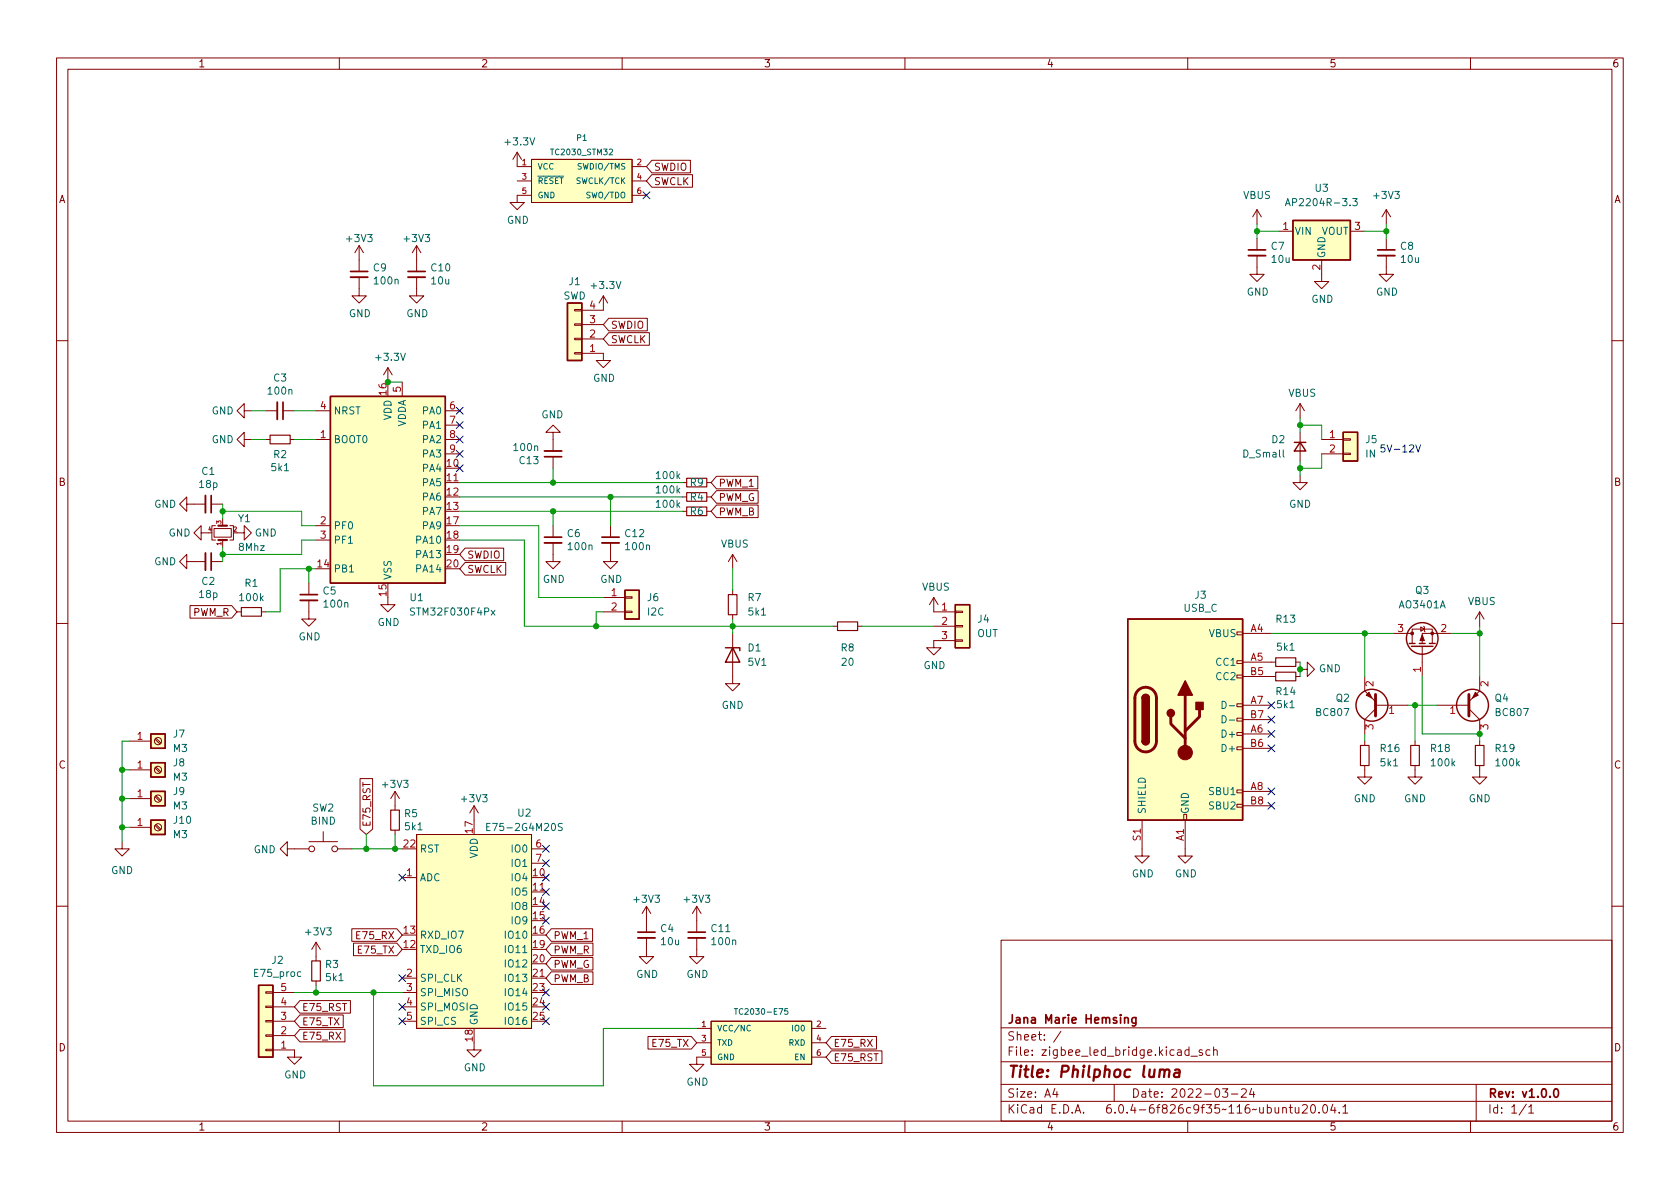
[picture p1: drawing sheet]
<svg xmlns="http://www.w3.org/2000/svg" width="297mm" height="210mm" viewBox="0 0 297 210" stroke-linecap="round" stroke-linejoin="round" font-family="sans-serif">
<g fill="none" stroke="#840000" stroke-width=".18">
<path d="M10 10.2h277v190.1h-277zM12 12.2h273v186.1h-273zM60 10.2v2M110 10.2v2M160 10.2v2M210 10.2v2M260 10.2v2M91.4 26.9v2.6h2.6M91.4 32h2.6M91.4 26.9l-.7 1.3M91.4 26.9l.8 1.3M94 28.2h17.8v7.6h-17.8z"/>
<path d="M94 34.5h-2.6v1.3h1.3l-1.3 1.3-1.2-1.3h1.2M111.8 29.5h2.5M111.8 32h2.5M111.8 34.5h2.5M115.3 30.9h7.1v2.2h-7.1l-1-1.1zM115.3 28.3h6.8v2.3h-6.8l-1-1.1zM222.2 37.1v2.5M222.2 37.1l-.7 1.2M222.2 37.1l.8 1.2M245.1 37.1l-.8 1.2M245.1 37.1v2.5M245.1 37.1l.8 1.2"/>
<path d="M63.5 49v3.3h1.3l-1.3 1.3-1.3-1.3h1.3M63.5 43.4l-.8 1.3M63.5 43.4v4.6M63.5 43.4l.8 1.3M73.7 49v3.3h1.2l-1.2 1.3-1.3-1.3h1.3M73.7 43.4l-.8 1.3M73.7 43.4v4.6M73.7 43.4l.7 1.3M101.6 54.7h1.3v.3h-1.3zM101.6 57.3h1.3v.2h-1.3zM101.6 59.8h1.3v.3h-1.3zM102.9 59.9h3.8"/>
<path d="M102.9 57.4h3.8M106.7 52.3v2.6h-3.8M106.7 52.3l-.8 1.3M106.7 52.3l.7 1.3M107.6 56.3h6.9v2.2h-6.9l-.9-1.1zM107.6 58.8h7.2v2.2h-7.2l-.9-1.1zM222.2 45.2v3.3h1.3l-1.3 1.3-1.2-1.3h1.2M222.2 42.2v2M226.1 40.9h2.5M233.7 46v3.8h1.2l-1.2 1.2-1.3-1.2h1.3M238.8 40.9h2.5M245.1 45.2v3.3h1.3l-1.3 1.3-1.3-1.3h1.3"/>
<path d="M245.1 42.2v2M10 60.2h2M43.2 72.6v-1.2l-1.3 1.2 1.3 1.3v-1.3h1.2M43.2 77.7v-1.3l-1.3 1.3 1.3 1.3v-1.3h1.2M47 77.7h.8M47 72.6h2M50 72.6h2.1M51.3 77.7h.8M55.9 77.7h2.5M55.9 72.6h2.5M68.6 65l-.8 1.3M68.6 65v2.6"/>
<path d="M68.6 65l.7 1.3M71.1 67.6v2.5M78.7 77.7h2.6M78.7 72.6h2.6M78.7 75.2h2.6M97.8 76.4h1.3l-1.3-1.2-1.3 1.2h1.3v3.4M101.6 62.4h1.3v.2h-1.3zM102.9 62.5h3.8v1.2h1.2l-1.2 1.3-1.3-1.3h1.3M229.9 71.4l-.8 1.2M229.9 71.4v2.5M229.9 76.4v5.1M229.9 71.4l.7 1.2"/>
<path d="M233.7 77.7h3.8M237.5 77.6h1.3v.2h-1.3zM285 60.2h2M33 89.1v-1.2l-1.3 1.2 1.3 1.3v-1.3h3.3M33 99.3v-1.3l-1.3 1.3 1.3 1.3v-1.3h3.3M35.6 94.2v-1.2l-1.3 1.2 1.3 1.3v-1.3h1.2M37.3 99.3h2.1M37.3 89.1h2.1M37.8 93.5h3.1v1.5h-3.1zM38.1 93h-.6v2.5h.6M39.4 91.7v1.3M39.4 95.5v1.3"/>
<path d="M40.6 93h.7v2.5h-.7M41.9 94.2h1.3v-1.2l1.2 1.2-1.2 1.3v-1.3M55.9 93h2.5M55.9 95.5h2.5M78.7 85.3h2.6M78.7 80.3h2.6M82.2 96.9h6.9v2.2h-6.9l-.9-1.1zM82.2 99.5h7.2v2.2h-7.2l-.9-1.1zM97.8 96v3.3h1.3l-1.3 1.3-1.3-1.3h1.3M97.8 80.8v2M97.8 93v2M107.9 96v3.3h1.3l-1.3 1.3-1.2-1.3h1.2"/>
<path d="M107.9 93v2M120.6 85.3h.8M120.6 90.4h.8M120.6 87.9h.8M125 85.3h.7M125 90.4h.7M125 87.9h.7M126.7 84.2h7.3v2.2h-7.3l-1-1.1zM126.7 86.8h7.3v2.2h-7.3l-1-1.1zM126.7 89.3h7.3v2.2h-7.3l-1-1.1zM129.5 98v2.6M129.5 98l-.7 1.3"/>
<path d="M129.5 98l.8 1.3M229.9 84.1v1.2h1.2l-1.2 1.3-1.3-1.3h1.3M233.7 80.3h3.8M237.5 80.1h1.3v.3h-1.3zM10 110.2h2M33.6 107.1h7.4l.9 1.1-.9 1.1h-7.4zM41.9 108.2h.8M46.2 108.2h.8M54.6 106.2v3.3h1.3l-1.3 1.2-1.3-1.2h1.3M54.6 103.1v2.1M68.6 105.7v1.2h1.2l-1.2 1.3-1.3-1.3h1.3M106.7 108.2h3.8"/>
<path d="M106.7 105.7h3.8M110.5 108.1h1.3v.2h-1.3zM110.5 105.5h1.3v.3h-1.3zM129.5 112v8.9h1.3l-1.3 1.3-1.2-1.3h1.2M129.5 104.4v.8M129.5 108.7v.8M147.3 110.7h.8M151.6 110.7h.8M165.1 105.7v2.5h3.8M165.1 110.7h3.8M165.1 105.7l-.8 1.2M165.1 105.7l.8 1.2"/>
<path d="M168.9 113.2h1.3v.2h-1.3zM168.9 110.6h1.3v.3h-1.3zM168.9 108.1h1.3v.2h-1.3zM168.9 113.3h-3.8v1.2h1.3l-1.3 1.3-1.3-1.3h1.3M218.7 119.4h1v.5h-1zM218.7 116.8h1v.5h-1zM218.7 111.8h1v.5h-1zM219.7 119.6h5.9M219.7 112h5.1M219.7 117.1h5.9M229.1 119.6h.8M229.1 117.1h.8"/>
<path d="M229.9 118.4h1.2v-1.3l1.3 1.3-1.3 1.2v-1.2M241.3 119.6v2.6l1.9 1.9M246.4 112h3.3M249.7 113.8v-2.6h3.5v2.6M251.2 110.9l.6 .3-.6 .4zM251.5 114.3v5.3M251.7 110.7l.1 .2v.7l.2 .2M256.5 112h-5v1.8M261.6 119.6v2.6l-1.9 1.9M261.6 108.2v2.5M261.6 108.2l-.7 1.3M261.6 108.2l.8 1.3"/>
<path d="M285 110.2h2M22.9 131.1h3.8M22.9 136.1h3.8M27.4 130.7l.9 .9M27.4 135.8l.9 .8M27.6 130.6l.8 .8M27.6 135.6l.8 .9M63.7 137.7h2.2v8.9l-1.1 1-1.1-1zM69.8 139.9v3.4M69.8 139.9l-.7 1.3M69.8 139.9l.8 1.3M218.7 139.7h1v.5h-1z"/>
<path d="M218.7 132.1h1v.5h-1zM218.7 129.5h1v.5h-1zM218.7 127h1v.5h-1zM218.7 124.5h1v.5h-1zM219.7 124.7h5.1M219.7 129.8h5.1M219.7 139.9h5.1M219.7 132.3h5.1M219.7 127.2h5.1M241.3 135.4v2h1.3l-1.3 1.3-1.3-1.3h1.3M241.3 131.1v.7M243.2 124.7h5.7"/>
<path d="M243.2 125.3l-1.9 1.9v2.6M250.2 135.4v2h1.3l-1.3 1.3-1.3-1.3h1.3M250.2 131.1v.7M254 124.7h5.7M259.7 125.3l1.9 1.9v2.6M261.6 135.4v2h1.3l-1.3 1.3-1.3-1.3h1.3M261.6 131.1v.7M21.6 148.8v1.3h1.3l-1.3 1.3-1.3-1.3h1.3M22.9 146.3h3.8M22.9 141.2h3.8M27.4 146l.9 .8M27.4 140.9l.9 .8"/>
<path d="M27.6 145.8l.8 .8M27.6 140.7l.8 .8M50.8 150.1v-1.3l-1.3 1.3 1.3 1.3v-1.3h3.8M54.6 148.8h5.1M57.1 147.1v1.7M59.7 150.1h2.5M69.8 146.8v.8M71.1 155.2h2.6M73.7 147.6h20.3v34.3h-20.3zM83.8 142.5l-.7 1.3M83.8 142.5v2.5M83.8 142.5l.8 1.3"/>
<path d="M94 157.7h2.5M94 150.1h2.5M94 152.6h2.5M201.9 145v6.4h1.3l-1.3 1.2-1.2-1.2h1.2M209.3 144h.5v1h-.5zM209.5 145v6.4h1.3l-1.3 1.2-1.2-1.2h1.2M218.7 142.2h1v.5h-1zM219.7 142.5h5.1M10 160.2h2M47 175.4h1.3v.2h-1.3zM47 177.9h1.3v.3h-1.3zM48.3 175.5h3.8"/>
<path d="M48.3 178h3.8M53 179.5h7.7v2.2h-7.7l-.9-1.1zM53 176.9h9v2.3h-9l-.9-1.2zM55.9 166.6v3.3M55.9 173.5v.7M55.9 166.6l-.8 1.3M55.9 166.6l.7 1.3M62.2 164.2h8l.9 1.1-.9 1.2h-8zM62.5 166.8h7.7l.9 1.1-.9 1.1h-7.7zM71.1 173h2.6M71.1 175.5h2.6M71.1 178h2.6"/>
<path d="M94 173h2.5M97.5 169.3h7.3v2.2h-7.3l-1-1.1zM97.5 171.9h7.3v2.2h-7.3l-1-1.1zM97.5 166.8h7.3v2.2h-7.3l-1-1.1zM97.5 164.2h7.3v2.3h-7.3l-1-1.2zM114.3 165.9v3.3h1.3l-1.3 1.2-1.3-1.2h1.3M114.3 160.3v4.5M114.3 160.3l-.8 1.2M114.3 160.3l.8 1.2M123.2 165.9v3.3h1.3l-1.3 1.2-1.3-1.2h1.3M123.2 160.3v4.5M123.2 160.3l-.8 1.2"/>
<path d="M123.2 160.3l.8 1.2M177 166.3h108v32h-108zM285 160.2h2M47 180.5h1.3v.2h-1.3zM47 183h1.3v.3h-1.3zM47 185.5h1.3v.3h-1.3zM48.3 185.7h3.8v1.2h1.2l-1.2 1.3-1.3-1.3h1.3M48.3 180.6h3.8M48.3 183.1h3.8M53 182h8v2.2h-8l-.9-1.1zM60 198.3v2M71.1 180.6h2.6"/>
<path d="M83.8 184.4v1.3h1.3l-1.3 1.2-1.3-1.2h1.3M110 198.3v2M114.6 183.3h7.6l1 1.1-1 1.1h-7.6zM123.2 181.9h2.5M123.2 184.4h2.5M125.7 180.6h17.8v7.6h-17.8zM125.7 186.9h-2.5v1.3h1.3l-1.3 1.3-1.3-1.3h1.3M143.5 181.9h2.5M143.5 184.4h2.5M143.5 186.9h2.5M147 185.8h8.9v2.2h-8.9l-1-1.1zM147 183.3h8v2.2h-8l-1-1.1z"/>
<path d="M160 198.3v2M177 194.8h108M177 191.8h108M177 187.8h108M177 181.8h108M186.5 192.5l-.4 1h1M186.9 193v1M187.6 182.4l-1.3 1.9M190.1 196.8l.5-1.5 .5 1.5M190.2 196.4h.7M197 191.8v3M210 198.3v2"/>
<path d="M210.2 185.7l-.4-.1-.3 .3v.4l.1 .3h.6M210.2 185.1v1.5M210.6 186.8h1.1M212.6 185.7l-.4-.1-.2 .2 .1 .3 .5 .1v.4h-.6M213.9 185.7l-.4-.1-.3 .3v.4l.2 .3h.5M214.6 185.8l.2-.2 .3 .1 .1 .9M214.6 185.1v1.5M216.1 192.5h1l-.5 .6 .4 .1v.7l-.2 .1h-.4l-.3-.1M217.7 193.5h1.2M219.5 192.7l.6-.2 .2 .2 .1 .3-1 1h1M221.3 192.5l-.4 1h1M221.6 193v1"/>
<path d="M226.8 196l.2-.2 .4 .1v.9M227.9 195.8h.6M228.1 195.3v1.3l.4 .2M229 195.8l.1 1h.3l.2-.1M229.6 195.8v1M230.3 195.5l.6-.2 .2 .2v.3l-.9 1h.9M231.9 195.4l.2-.1a.81 .81 0 0 1 .6 .7 .81 .81 0 0 1-.3 .8h-.2a.81 .81 0 0 1-.6-.6 .81 .81 0 0 1 .3-.8zM233.2 196.7v.1M234 195.5l.2-.2a.81 .81 0 0 1 .6 .7 .81 .81 0 0 1-.3 .8h-.1a.81 .81 0 0 1-.4-1.3zM235.6 195.3l-.3 1h.9M236 195.8v1M236.8 196.7v.1"/>
<path d="M237.4 195.8l.5-.5v1.5M237.4 196.8h.9M260 198.3v2M261 191.8v6.5M269.9 195.3l-1.3 1.9M270.3 195.8l.4-.5v1.5M270.3 196.8h.9"/>
<circle cx="27.9" cy="136.1" r=".63"/>
<circle cx="27.9" cy="131.1" r=".63"/>
<circle cx="27.9" cy="146.3" r=".63"/>
<circle cx="27.9" cy="141.2" r=".63"/>
<circle cx="55.1" cy="150.1" r=".51"/>
<circle cx="59.2" cy="150.1" r=".51"/>
</g>
<g fill="none" stroke="#840000" stroke-width=".3">
<path d="M62 48h3M72.1 48h3.1M220.7 44.2h3.1M243.6 44.2h3M50 71.1v3.1M37.3 87.6v3.1M37.3 97.8v3M96.3 80.8h3M96.3 95h3M106.4 95h3.1M53.1 105.2h3M112.8 164.8h3"/>
<path d="M121.7 164.8h3M198.8 179.9v1M200.8 179.9v1.2l-.2 .3h-.4M198.8 180.1l.3-.2 .3 .1 .1 .9M200.8 180l-.4-.1-.3 .3v.4l.2 .3h.5M274.9 192.6l.2-.1a.81 .81 0 0 1 .5 .7 .81 .81 0 0 1-.3 .8h-.1a.82 .82 0 0 1-.6-.6 .82 .82 0 0 1 .3-.8z"/>
</g>
<path d="M205.1 189.3a.49 .49 0 0 1 .8 .1l-.1 1.1M205.9 189.4a.5 .5 0 0 1 .8-.2v1.3M207.8 189.2l.2-.1 .5 .1v1.3M208.6 189.6l-.7 .1a.4 .4 0 0 0-.3 .3 .4 .4 0 0 0 .2 .5l.7-.1" fill="none" stroke="#840000" stroke-width=".4"/>
<g fill="none" stroke="#840000" stroke-width=".2">
<path d="M47.8 77h3.5v1.5h-3.5zM121.4 89.7h3.6v1.5h-3.6zM121.4 87.1h3.6v1.5h-3.6zM121.4 84.6h3.6v1.5h-3.6zM42.7 107.4h3.5v1.6h-3.5zM128.8 105.2h1.5v3.5h-1.5zM148.1 110h3.5v1.5h-3.5zM225.6 118.9h3.5v1.5h-3.5zM225.6 116.3h3.5v1.6h-3.5zM240.5 131.8h1.6v3.6h-1.6zM249.4 131.8h1.6v3.6h-1.6zM260.9 131.8h1.5v3.6h-1.5z"/>
<path d="M69.1 143.3h1.5v3.5h-1.5zM55.1 169.9h1.5v3.6h-1.5z"/>
</g>
<path d="M201.2 122.1a1.91 1.91 0 0 1 2.1-.4 1.91 1.91 0 0 1 1.2 1.7v7.7a1.91 1.91 0 0 1-1.9 1.9 1.91 1.91 0 0 1-1.9-1.9v-7.8l.1-.7zM207 126.7v1.3l2.5 2.6M209.5 122.9v10.2M212.1 125.5v1.2l-2.6 2.6M243.2 122.8v3.8M259.7 122.8v3.8" fill="none" stroke="#840000" stroke-width=".51"/>
<g fill="#840000" stroke="#840000" stroke-width=".18">
<path d="M260.9 122.4l.5 .5-1.1 .5z"/>
<path d="M251.5 112.3l.3 1h-.7z"/>
<path d="M241.6 122.9l.5-.5 .5 1z"/>
<circle cx="253.2" cy="112" r=".25"/>
<circle cx="249.7" cy="112" r=".25"/>
<circle cx="209.5" cy="133.1" r="1.27"/>
</g>
<g fill="none" stroke="#840000" stroke-width=".25">
<path d="M228.6 39h10.2v7h-10.2zM100.3 53.6h2.6v10.1h-2.6zM58.4 70.1h20.3v33h-20.3zM228.9 78.2h2M229.9 78.2l1 1.6h-2zM237.5 76.4h2.5v5.1h-2.5zM110.5 104.4h2.5v5.1h-2.5zM128.3 114.5h2.5v.6M129.5 114.5l1.3 2.6h-2.5zM168.9 106.9h2.5v7.6h-2.5zM199.4 109.5h20.3v35.5h-20.3zM249.2 113.8h1"/>
<path d="M249.6 114.3h3.8M251 113.8h1M252.7 113.8h1M26.7 129.8h2.5v2.5h-2.5zM26.7 134.9h2.5v2.5h-2.5zM26.7 139.9h2.5v2.6h-2.5zM201.9 131.1a.64 .64 0 0 0 .7 .6 .64 .64 0 0 0 .6-.6M201.9 123.4a.64 .64 0 0 1 .7-.6 .64 .64 0 0 1 .6 .6M26.7 145h2.5v2.6h-2.5zM45.7 174.2h2.6v12.7h-2.6z"/>
<circle cx="251.5" cy="112.9" r="2.79"/>
<circle cx="242.6" cy="124.7" r="2.82"/>
<circle cx="260.3" cy="124.7" r="2.82"/>
</g>
<g fill="#ffffc2" stroke="#ffffc2" stroke-width=".18">
<path d="M58.4 70.1h20.3v33h-20.3z"/>
<path d="M199.4 109.5h20.3v35.5h-20.3z"/>
<path d="M125.7 180.6h17.8v7.6h-17.8z"/>
<path d="M228.6 39h10.2v7h-10.2z"/>
<path d="M237.5 76.4h2.5v5.1h-2.5z"/>
<path d="M73.7 147.6h20.3v34.3h-20.3z"/>
<path d="M45.7 174.2h2.6v12.7h-2.6z"/>
<path d="M100.3 53.6h2.6v10.1h-2.6z"/>
<path d="M94 28.2h17.8v7.6h-17.8z"/>
<path d="M168.9 106.9h2.5v7.6h-2.5z"/>
<path d="M26.7 129.8h2.5v2.5h-2.5z"/>
<path d="M26.7 134.9h2.5v2.5h-2.5z"/>
<path d="M110.5 104.4h2.5v5.1h-2.5z"/>
<path d="M26.7 145h2.5v2.6h-2.5z"/>
<path d="M26.7 139.9h2.5v2.6h-2.5z"/>
</g>
<g fill="none" stroke="#006464" stroke-width=".18">
<path d="M227.3 36.4l.4-1.3 .4 1.3M227.4 36h.6M239.2 35.1h.8l-.5 .5 .4 .1v.6l-.2 .1-.5-.1M86.8 107.9l.7 .9M87.5 107.9l-.7 .9M216.1 124a.64 .64 0 0 1 .7 .6 .64 .64 0 0 1-.7 .7zM216.1 126.6a.64 .64 0 0 1 .7 .6 .64 .64 0 0 1-.7 .6zM217.3 124.8h1M217.3 127.3h1M86.1 146.2h.4M86.7 145.6h-.6v1.3h.6M99.4 145.7l-.5-.1-.1 .1v.4l.5 .2 .1 .3-.2 .3-.5-.1"/>
<path d="M129.8 178.4h.6M130.1 178.4v1M139.3 178.4h-.5l-.1 .4h.5l.1 .5-.2 .1-.4-.1M132.7 181.4a.45 .45 0 0 0-.7 .4 .45 .45 0 0 0 .7 .4"/>
</g>
<g fill="#840000" stroke="#840000" stroke-width=".25">
<path d="M201.9 131.1h1.3a.64 .64 0 0 1-.6 .6 .64 .64 0 0 1-.7-.6z"/>
<path d="M201.9 123.4h1.3v7.7h-1.3z"/>
<path d="M202.1 123a.64 .64 0 0 1 .7-.1 .64 .64 0 0 1 .4 .5h-1.3z"/>
<path d="M209.5 120.4l1.3 2.5h-2.5z"/>
<path d="M211.5 124.2h1.2v1.3h-1.2z"/>
<circle cx="207" cy="126.1" r=".63"/>
</g>
<g fill="none" stroke="#840000" stroke-width=".33">
<path d="M62 49h3M72.1 49h3.1M220.7 45.2h3.1M243.6 45.2h3M49 71.1v3.1M96.3 79.8h3M36.3 87.6v3.1M36.3 97.8v3M96.3 96h3M106.4 96h3.1M53.1 106.2h3M112.8 165.9h3"/>
<path d="M121.7 165.9h3"/>
</g>
<path d="M38.6 95.5h1.5M38.6 93h1.5" fill="none" stroke="#840000" stroke-width=".38"/>
<path d="M250.3 78.7l.5 1.2 .4-1.2" fill="none" stroke="#0000c2" stroke-width=".18"/>
<g fill="none" stroke="#009600" stroke-width=".18">
<path d="M222.2 39.6v2.6M245.1 39.6v2.6M222.2 40.9h3.9M241.3 40.9h3.8M44.4 77.7h2.6M44.4 72.6h2.6M52.1 77.7h3.8M52.1 72.6h3.8M68.6 67.6h2.5M229.9 75.2h3.8v2.5M229.9 73.9v2.5M39.4 90.4h13.9v2.6h2.6"/>
<path d="M39.4 89.1v2.6M39.4 96.8v2.5M55.9 95.5h-2.6v2.5h-13.9M81.3 95.5h11.4v15.2h54.6M81.3 85.3h39.3M81.3 93h13.9v12.7h11.5M81.3 87.9h39.3M81.3 90.4h39.3M97.8 82.8v2.5M97.8 90.4v2.6M107.9 87.9v5.1M229.9 81.5v2.6"/>
<path d="M233.7 80.3v2.5h-3.8M54.6 100.6v2.5M55.9 100.6h-6.4v7.6h-2.5M106.7 108.2h-1.3v2.5M129.5 100.6v3.8M129.5 109.5v2.5M152.4 110.7h12.7M224.8 112h21.6M229.9 117.1v2.5M241.3 112v7.6M251.5 119.6v10.2h10.1v1.3M256.5 112h5.1"/>
<path d="M261.6 110.7v8.9M21.6 136.1h1.3M22.9 131.1h-1.3v17.7M241.3 129.8v1.3M248.9 124.7h5.1M250.2 124.7v6.4M21.6 141.2h1.3M21.6 146.3h1.3M62.2 150.1h8.9M64.8 147.6v2.5M69.8 147.6v2.5M52.1 175.5h19"/>
<path d="M55.9 174.2v1.3M66 175.5v16.5h40.7v-10.1h16.5"/>
</g>
<g fill="none" stroke="#000084" stroke-width=".18">
<path d="M113.7 33.9l1.2 1.2M114.9 33.9l-1.2 1.2M80.7 72l1.2 1.2M80.7 79.6l1.2 1.3M80.7 77.1l1.2 1.2M80.7 74.6l1.2 1.2M81.9 72l-1.2 1.2M81.9 79.6l-1.2 1.3M81.9 77.1l-1.2 1.2M81.9 74.6l-1.2 1.2M80.7 82.2l1.2 1.2M81.9 82.2l-1.2 1.2"/>
<path d="M224.2 131.7l1.2 1.2M224.2 124.1l1.2 1.2M224.2 129.2l1.2 1.2M224.2 126.6l1.2 1.3M224.2 139.3l1.2 1.3M225.4 131.7l-1.2 1.2M225.4 124.1l-1.2 1.2M225.4 129.2l-1.2 1.2M225.4 126.6l-1.2 1.3M225.4 139.3l-1.2 1.3M70.5 154.6l1.2 1.2M71.7 154.6l-1.2 1.2"/>
<path d="M95.9 152l1.2 1.3M95.9 149.5l1.2 1.2M95.9 154.6l1.2 1.2M95.9 157.1l1.2 1.2M95.9 159.7l1.2 1.2M97.1 152l-1.2 1.3M97.1 154.6l-1.2 1.2M97.1 149.5l-1.2 1.2M97.1 157.1l-1.2 1.2M97.1 159.7l-1.2 1.2M224.2 141.9l1.2 1.2M225.4 141.9l-1.2 1.2"/>
<path d="M70.5 177.4l1.2 1.3M70.5 180l1.2 1.2M70.5 172.4l1.2 1.2M71.7 177.4l-1.2 1.3M71.7 180l-1.2 1.2M71.7 172.4l-1.2 1.2M95.9 177.4l1.2 1.3M95.9 180l1.2 1.2M95.9 174.9l1.2 1.2M95.9 162.2l1.2 1.2M97.1 177.4l-1.2 1.3M97.1 180l-1.2 1.2"/>
<path d="M97.1 174.9l-1.2 1.2M97.1 162.2l-1.2 1.2"/>
</g>
<g fill="#009600" stroke="#009600" stroke-width=".18">
<circle cx="68.6" cy="67.6" r=".46"/>
<circle cx="107.9" cy="87.9" r=".46"/>
<circle cx="66" cy="175.5" r=".46"/>
<circle cx="21.6" cy="141.2" r=".46"/>
<circle cx="21.6" cy="146.3" r=".46"/>
<circle cx="64.8" cy="150.1" r=".46"/>
<circle cx="55.9" cy="175.5" r=".46"/>
<circle cx="21.6" cy="136.1" r=".46"/>
<circle cx="97.8" cy="90.4" r=".46"/>
<circle cx="54.6" cy="100.6" r=".46"/>
<circle cx="39.4" cy="90.4" r=".46"/>
<circle cx="39.4" cy="98" r=".46"/>
<circle cx="250.2" cy="124.7" r=".46"/>
<circle cx="261.6" cy="112" r=".46"/>
<circle cx="229.9" cy="118.4" r=".46"/>
<circle cx="261.6" cy="129.8" r=".46"/>
<circle cx="241.3" cy="112" r=".46"/>
<circle cx="229.9" cy="82.8" r=".46"/>
<circle cx="229.9" cy="75.2" r=".46"/>
<circle cx="245.1" cy="40.9" r=".46"/>
<circle cx="222.2" cy="40.9" r=".46"/>
<circle cx="69.8" cy="150.1" r=".46"/>
<circle cx="97.8" cy="85.3" r=".46"/>
<circle cx="105.4" cy="110.7" r=".46"/>
<circle cx="129.5" cy="110.7" r=".46"/>
</g>
<text font-size="2.8" fill="#840000" x="178" y="190.6">Title: Philphoc luma</text>
<g font-size="2.1" fill="#840000">
<text x="178" y="184">Sheet: /</text>
<text x="178" y="181">Jana Marie Hemsing</text>
<text x="178" y="186.7">File: zigbee_led_bridge.kicad_sch</text>
<text x="178" y="196.9">KiCad E.D.A.</text>
<text x="178" y="194.1">Size: A4</text>
<text x="192.1" y="196.9">6.0.4-6f826c9f35~116~ubuntu20.04.1</text>
<text x="200" y="194.1">Date: 2022-03-24</text>
<text x="263" y="194.1">Rev: v1.0.0</text>
<text x="263" y="196.9">Id: 1/1</text>
</g>
<g font-size="1.8" fill="#840000">
<text x="35" y="11.9">1</text>
<text x="85" y="11.9">2</text>
<text x="135" y="11.9">3</text>
<text x="185" y="11.9">4</text>
<text x="235" y="11.9">5</text>
<text x="285" y="11.9">6</text>
<text x="10.3" y="35.9">A</text>
<text x="115.6" y="32.7">SWCLK</text>
<text x="115.6" y="30.2">SWDIO</text>
<text x="285.3" y="35.9">A</text>
<text x="107.9" y="58.1">SWDIO</text>
<text x="107.9" y="60.7">SWCLK</text>
<text x="10.3" y="85.9">B</text>
<text x="127" y="86.1">PWM_1</text>
<text x="127" y="88.6">PWM_G</text>
<text x="285.3" y="85.9">B</text>
<text x="127" y="91.1">PWM_B</text>
<text x="82.5" y="98.8">SWDIO</text>
<text x="82.5" y="101.3">SWCLK</text>
<text x="34.1" y="108.9">PWM_R</text>
<text x="10.3" y="135.9">C</text>
<text x="285.3" y="135.9">C</text>
<text x="65.5" y="146.3" transform="rotate(-90 65.5 146.3)">E75_RST</text>
<text x="63.3" y="166.1">E75_RX</text>
<text x="97.8" y="166.1">PWM_1</text>
<text x="63.5" y="168.6">E75_TX</text>
<text x="97.8" y="171.2">PWM_G</text>
<text x="97.8" y="173.7">PWM_B</text>
<text x="97.8" y="168.6">PWM_R</text>
<text x="53.3" y="178.8">E75_RST</text>
<text x="10.3" y="185.9">D</text>
<text x="53.3" y="181.3">E75_TX</text>
<text x="53.3" y="183.9">E75_RX</text>
<text x="115.5" y="185.1">E75_TX</text>
<text x="147.3" y="185.1">E75_RX</text>
<text x="285.3" y="185.9">D</text>
<text x="147.3" y="187.7">E75_RST</text>
<text x="35" y="199.9">1</text>
<text x="85" y="199.9">2</text>
<text x="135" y="199.9">3</text>
<text x="185" y="199.9">4</text>
<text x="235" y="199.9">5</text>
<text x="285" y="199.9">6</text>
</g>
<g font-size="1.8" fill="#006464">
<text x="89.5" y="25.7">+3.3V</text>
<text x="219.8" y="35.2">VBUS</text>
<text x="232.5" y="33.9">U3</text>
<text x="243" y="35.2">+3V3</text>
<text x="89.6" y="39.6">GND</text>
<text x="228.3" y="36.4">AP2204R-3.3</text>
<text x="228.9" y="41.5">VIN</text>
<text x="233.6" y="41.5">VOUT</text>
<text x="61.4" y="42.8">+3V3</text>
<text x="66" y="48">C9</text>
<text x="71.6" y="42.8">+3V3</text>
<text x="76.3" y="48">C10</text>
<text x="224.8" y="44.2">C7</text>
<text x="224.9" y="46.5">10u</text>
<text x="234.3" y="45.7" transform="rotate(-90 234.3 45.7)">GND</text>
<text x="247.6" y="44.2">C8</text>
<text x="247.8" y="46.5">10u</text>
<text x="66.3" y="50.3">100n</text>
<text x="76.3" y="50.3">10u</text>
<text x="99.5" y="53">SWD</text>
<text x="100.6" y="50.4">J1</text>
<text x="104.7" y="51.1">+3.3V</text>
<text x="220.4" y="52.3">GND</text>
<text x="231.8" y="53.5">GND</text>
<text x="243.3" y="52.3">GND</text>
<text x="61.7" y="56.1">GND</text>
<text x="71.8" y="56.1">GND</text>
<text x="66.6" y="63.8">+3.3V</text>
<text x="47.5" y="69.8">100n</text>
<text x="48.4" y="67.5">C3</text>
<text x="104.8" y="67.5">GND</text>
<text x="227.8" y="70.1">VBUS</text>
<text x="37.4" y="73.3">GND</text>
<text x="58.9" y="73.3">NRST</text>
<text x="69.2" y="74.3" transform="rotate(-90 69.2 74.3)">VDD</text>
<text x="71.8" y="75.6" transform="rotate(-90 71.8 75.6)">VDDA</text>
<text x="74.8" y="73.3">PA0</text>
<text x="74.8" y="75.8">PA1</text>
<text x="95.7" y="74">GND</text>
<text x="35.7" y="84">C1</text>
<text x="37.4" y="78.4">GND</text>
<text x="48.1" y="83.3">5k1</text>
<text x="48.4" y="81">R2</text>
<text x="58.9" y="78.4">BOOT0</text>
<text x="74.8" y="83.4">PA4</text>
<text x="74.8" y="78.4">PA2</text>
<text x="74.8" y="80.9">PA3</text>
<text x="91" y="79.8">100n</text>
<text x="91.9" y="82.1">C13</text>
<text x="220" y="80.9">D_Small</text>
<text x="224.9" y="78.4">D2</text>
<text x="241.5" y="80.9">IN</text>
<text x="241.5" y="78.4">J5</text>
<text x="27.2" y="89.8">GND</text>
<text x="35.3" y="86.3">18p</text>
<text x="74.8" y="86">PA5</text>
<text x="74.8" y="88.5">PA6</text>
<text x="116.1" y="89.8">100k</text>
<text x="116.1" y="87.2">100k</text>
<text x="116.1" y="84.7">100k</text>
<text x="122.1" y="88.5">R4</text>
<text x="122.1" y="86">R9</text>
<text x="227.9" y="89.8">GND</text>
<text x="29.8" y="94.9">GND</text>
<text x="42.1" y="92.3">Y1</text>
<text x="45" y="94.9">GND</text>
<text x="58.9" y="93.6">PF0</text>
<text x="74.8" y="91.1">PA7</text>
<text x="74.8" y="93.6">PA9</text>
<text x="100.3" y="95">C6</text>
<text x="110.6" y="95">C12</text>
<text x="122.1" y="91.1">R6</text>
<text x="27.2" y="99.9">GND</text>
<text x="42.3" y="97.4">8Mhz</text>
<text x="58.9" y="101.2">PB1</text>
<text x="58.9" y="96.1">PF1</text>
<text x="73.8" y="96.1">PA10</text>
<text x="73.8" y="98.7">PA13</text>
<text x="73.8" y="101.2">PA14</text>
<text x="100.6" y="97.3">100n</text>
<text x="110.7" y="97.3">100n</text>
<text x="127.5" y="96.8">VBUS</text>
<text x="35.3" y="105.7">18p</text>
<text x="35.7" y="103.4">C2</text>
<text x="42.5" y="106.3">100k</text>
<text x="43.3" y="103.8">R1</text>
<text x="57.1" y="105.1">C5</text>
<text x="57.4" y="107.4">100n</text>
<text x="69.2" y="102.6" transform="rotate(-90 69.2 102.6)">VSS</text>
<text x="72.5" y="106.3">U1</text>
<text x="96" y="103.1">GND</text>
<text x="106.1" y="103.1">GND</text>
<text x="114.5" y="106.3">J6</text>
<text x="132.3" y="106.3">R7</text>
<text x="163" y="104.4">VBUS</text>
<text x="211.3" y="105.9">J3</text>
<text x="247.5" y="107.6">AO3401A</text>
<text x="250.3" y="105">Q3</text>
<text x="259.5" y="107">VBUS</text>
<text x="52.8" y="113.2">GND</text>
<text x="66.7" y="110.7">GND</text>
<text x="73" y="108.8">STM32F030F4Px</text>
<text x="114.5" y="108.8">I2C</text>
<text x="132.4" y="108.8">5k1</text>
<text x="172.7" y="112.6">OUT</text>
<text x="172.9" y="110.1">J4</text>
<text x="209.3" y="108.2">USB_C</text>
<text x="213.8" y="112.6">VBUS</text>
<text x="225.7" y="110.1">R13</text>
<text x="132.3" y="115.2">D1</text>
<text x="132.3" y="117.7">5V1</text>
<text x="148.7" y="115.2">R8</text>
<text x="148.9" y="117.7">20</text>
<text x="163.3" y="118.3">GND</text>
<text x="215.2" y="117.7">CC1</text>
<text x="225.9" y="115.1">5k1</text>
<text x="233.2" y="118.9">GND</text>
<text x="127.6" y="125.3">GND</text>
<text x="215.2" y="120.3">CC2</text>
<text x="225.7" y="122.9">R14</text>
<text x="225.9" y="125.2">5k1</text>
<text x="236.2" y="124.1">Q2</text>
<text x="264.3" y="124.1">Q4</text>
<text x="30.7" y="130.4">J7</text>
<text x="216.4" y="130.4">D+</text>
<text x="232.8" y="126.6">BC807</text>
<text x="264.6" y="126.6">BC807</text>
<text x="30.7" y="133">M3</text>
<text x="30.7" y="135.5">J8</text>
<text x="216.4" y="133">D+</text>
<text x="244.1" y="133">R16</text>
<text x="244.2" y="135.5">5k1</text>
<text x="253" y="133">R18</text>
<text x="253.2" y="135.5">100k</text>
<text x="264.5" y="133">R19</text>
<text x="264.6" y="135.5">100k</text>
<text x="30.7" y="138">M3</text>
<text x="30.7" y="143.1">M3</text>
<text x="30.7" y="140.6">J9</text>
<text x="55.2" y="143.5">SW2</text>
<text x="67.8" y="139.3">+3V3</text>
<text x="81.7" y="141.9">+3V3</text>
<text x="214" y="140.6">SBU1</text>
<text x="214" y="143.1">SBU2</text>
<text x="239.3" y="141.9">GND</text>
<text x="248.2" y="141.9">GND</text>
<text x="259.7" y="141.9">GND</text>
<text x="30.7" y="148.2">M3</text>
<text x="30.8" y="145.7">J10</text>
<text x="55" y="145.8">BIND</text>
<text x="71.5" y="144.5">R5</text>
<text x="71.7" y="146.8">5k1</text>
<text x="86.9" y="146.9">E75-2G4M20S</text>
<text x="91.6" y="144.4">U2</text>
<text x="202.6" y="144" transform="rotate(-90 202.6 144)">SHIELD</text>
<text x="210.2" y="144" transform="rotate(-90 210.2 144)">GND</text>
<text x="19.6" y="154.6">GND</text>
<text x="44.8" y="150.9">GND</text>
<text x="74.2" y="155.8">ADC</text>
<text x="74.2" y="150.7">RST</text>
<text x="84.5" y="151.8" transform="rotate(-90 84.5 151.8)">VDD</text>
<text x="90.6" y="155.8">IO4</text>
<text x="90.6" y="150.7">IO0</text>
<text x="90.6" y="153.3">IO1</text>
<text x="200.1" y="155.1">GND</text>
<text x="207.7" y="155.1">GND</text>
<text x="90.6" y="158.4">IO5</text>
<text x="90.6" y="160.9">IO8</text>
<text x="112.2" y="159.6">+3V3</text>
<text x="121.1" y="159.6">+3V3</text>
<text x="54.2" y="165.4">+3V3</text>
<text x="74.2" y="166">RXD_IO7</text>
<text x="89.6" y="166">IO10</text>
<text x="90.6" y="163.4">IO9</text>
<text x="116.8" y="164.8">C4</text>
<text x="117" y="167.1">10u</text>
<text x="125.8" y="164.8">C11</text>
<text x="126" y="167.1">100n</text>
<text x="45.1" y="172.7">E75_proc</text>
<text x="48.1" y="170.4">J2</text>
<text x="57.6" y="171.2">R3</text>
<text x="57.7" y="173.5">5k1</text>
<text x="74.2" y="168.5">TXD_IO6</text>
<text x="74.2" y="173.6">SPI_CLK</text>
<text x="89.6" y="168.5">IO11</text>
<text x="89.6" y="171.1">IO12</text>
<text x="89.6" y="173.6">IO13</text>
<text x="112.5" y="172.9">GND</text>
<text x="121.4" y="172.9">GND</text>
<text x="74.2" y="176.1">SPI_MISO</text>
<text x="74.2" y="178.7">SPI_MOSI</text>
<text x="89.6" y="176.1">IO14</text>
<text x="89.6" y="178.7">IO15</text>
<text x="74.2" y="181.2">SPI_CS</text>
<text x="84.5" y="181.4" transform="rotate(-90 84.5 181.4)">GND</text>
<text x="89.6" y="181.2">IO16</text>
<text x="50.2" y="190.7">GND</text>
<text x="82" y="189.4">GND</text>
<text x="121.4" y="192">GND</text>
</g>
<g font-size="1.8" fill="#a90000">
<text x="226.8" y="40.6">1</text>
<text x="239.5" y="40.6">3</text>
<text x="233.4" y="47.7" transform="rotate(-90 233.4 47.7)">2</text>
<text x="104.3" y="59.7">2</text>
<text x="104.3" y="57.1">3</text>
<text x="104.3" y="54.6">4</text>
<text x="104.3" y="62.2">1</text>
<text x="68.3" y="69.8" transform="rotate(-90 68.3 69.8)">16</text>
<text x="70.9" y="69.3" transform="rotate(-90 70.9 69.3)">5</text>
<text x="56.7" y="77.5">1</text>
<text x="56.7" y="72.4">4</text>
<text x="79.5" y="72.4">6</text>
<text x="79.5" y="74.9">7</text>
<text x="79.5" y="77.5">8</text>
<text x="235.1" y="77.5">1</text>
<text x="79" y="82.5">10</text>
<text x="79.5" y="80">9</text>
<text x="235.1" y="80">2</text>
<text x="79" y="85.1">11</text>
<text x="79" y="87.6">12</text>
<text x="56.7" y="92.7">2</text>
<text x="56.7" y="95.2">3</text>
<text x="79" y="90.2">13</text>
<text x="79" y="92.7">17</text>
<text x="79" y="95.2">18</text>
<text x="56.2" y="100.3">14</text>
<text x="79" y="97.8">19</text>
<text x="79" y="100.3">20</text>
<text x="68.3" y="105.4" transform="rotate(-90 68.3 105.4)">15</text>
<text x="108.1" y="105.4">1</text>
<text x="108.1" y="107.9">2</text>
<text x="166.5" y="107.9">1</text>
<text x="166.5" y="110.5">2</text>
<text x="166.5" y="113">3</text>
<text x="221.1" y="111.8">A4</text>
<text x="247.2" y="111.8">3</text>
<text x="254.8" y="111.8">2</text>
<text x="221.1" y="116.8">A5</text>
<text x="221.1" y="119.4">B5</text>
<text x="251.2" y="118.9" transform="rotate(-90 251.2 118.9)">1</text>
<text x="221.1" y="124.5">A7</text>
<text x="242.8" y="121.4" transform="rotate(-90 242.8 121.4)">2</text>
<text x="263.1" y="121.4" transform="rotate(-90 263.1 121.4)">2</text>
<text x="24.3" y="130.8">1</text>
<text x="221.1" y="129.5">A6</text>
<text x="221.1" y="127">B7</text>
<text x="242.8" y="129" transform="rotate(-90 242.8 129)">3</text>
<text x="245.6" y="126.2">1</text>
<text x="256.4" y="126.2">1</text>
<text x="263.1" y="129" transform="rotate(-90 263.1 129)">3</text>
<text x="24.3" y="135.9">1</text>
<text x="221.1" y="132.1">B6</text>
<text x="24.3" y="141">1</text>
<text x="221.1" y="139.7">A8</text>
<text x="221.1" y="142.2">B8</text>
<text x="24.3" y="146">1</text>
<text x="71.4" y="149.9">22</text>
<text x="83.6" y="147.3" transform="rotate(-90 83.6 147.3)">17</text>
<text x="94.8" y="149.9">6</text>
<text x="201.7" y="148.6" transform="rotate(-90 201.7 148.6)">S1</text>
<text x="209.3" y="148.7" transform="rotate(-90 209.3 148.7)">A1</text>
<text x="71.9" y="154.9">1</text>
<text x="94.3" y="154.9">10</text>
<text x="94.8" y="152.4">7</text>
<text x="94.3" y="157.5">11</text>
<text x="94.3" y="160">14</text>
<text x="71.4" y="167.6">12</text>
<text x="71.4" y="165.1">13</text>
<text x="94.3" y="162.6">15</text>
<text x="94.3" y="165.1">16</text>
<text x="94.3" y="167.6">19</text>
<text x="71.9" y="172.7">2</text>
<text x="94.3" y="170.2">20</text>
<text x="94.3" y="172.7">21</text>
<text x="49.7" y="177.8">4</text>
<text x="49.7" y="175.3">5</text>
<text x="71.9" y="175.3">3</text>
<text x="71.9" y="177.8">4</text>
<text x="94.3" y="175.3">23</text>
<text x="94.3" y="177.8">24</text>
<text x="49.7" y="185.4">1</text>
<text x="49.7" y="182.9">2</text>
<text x="49.7" y="180.3">3</text>
<text x="71.9" y="180.3">5</text>
<text x="83.6" y="184.1" transform="rotate(-90 83.6 184.1)">18</text>
<text x="94.3" y="180.3">25</text>
</g>
<text font-size="1.8" fill="#0000c2" x="243.8" y="80">5V-12V</text>
<g font-size="1.4" fill="#a90000">
<text x="92.3" y="29.2">1</text>
<text x="112.6" y="29.2">2</text>
<text x="92.3" y="31.7">3</text>
<text x="92.3" y="34.3">5</text>
<text x="112.6" y="31.7">4</text>
<text x="112.6" y="34.3">6</text>
<text x="124.1" y="181.6">1</text>
<text x="124.1" y="184.1">3</text>
<text x="144.4" y="181.6">2</text>
<text x="144.4" y="184.1">4</text>
<text x="124.1" y="186.7">5</text>
<text x="144.4" y="186.7">6</text>
</g>
<g font-size="1.4" fill="#006464">
<text x="95" y="30">VCC</text>
<text x="97.7" y="27.4">TC2030_STM32</text>
<text x="102" y="24.9">P1</text>
<text x="102.6" y="30">SWDIO/TMS</text>
<text x="95" y="32.5">~{RESET} SWCLK/TCK</text>
<text x="95" y="35">GND</text>
<text x="104" y="35">SWO/TDO</text>
<text x="130.6" y="179.4">TC2030-E75</text>
<text x="126.7" y="182.4">VCC/NC</text>
<text x="126.7" y="184.9">TXD</text>
<text x="139.5" y="184.9">RXD</text>
<text x="140.2" y="182.4">IO0</text>
<text x="126.7" y="187.4">GND</text>
<text x="140.5" y="187.4">EN</text>
</g>
<g font-size="1.1" fill="#a90000">
<text x="36.9" y="94">4</text>
<text x="39.1" y="92.6" transform="rotate(-90 39.1 92.6)">3</text>
<text x="41.3" y="94">2</text>
<text x="39.1" y="96.4" transform="rotate(-90 39.1 96.4)">1</text>
</g>
</svg>
